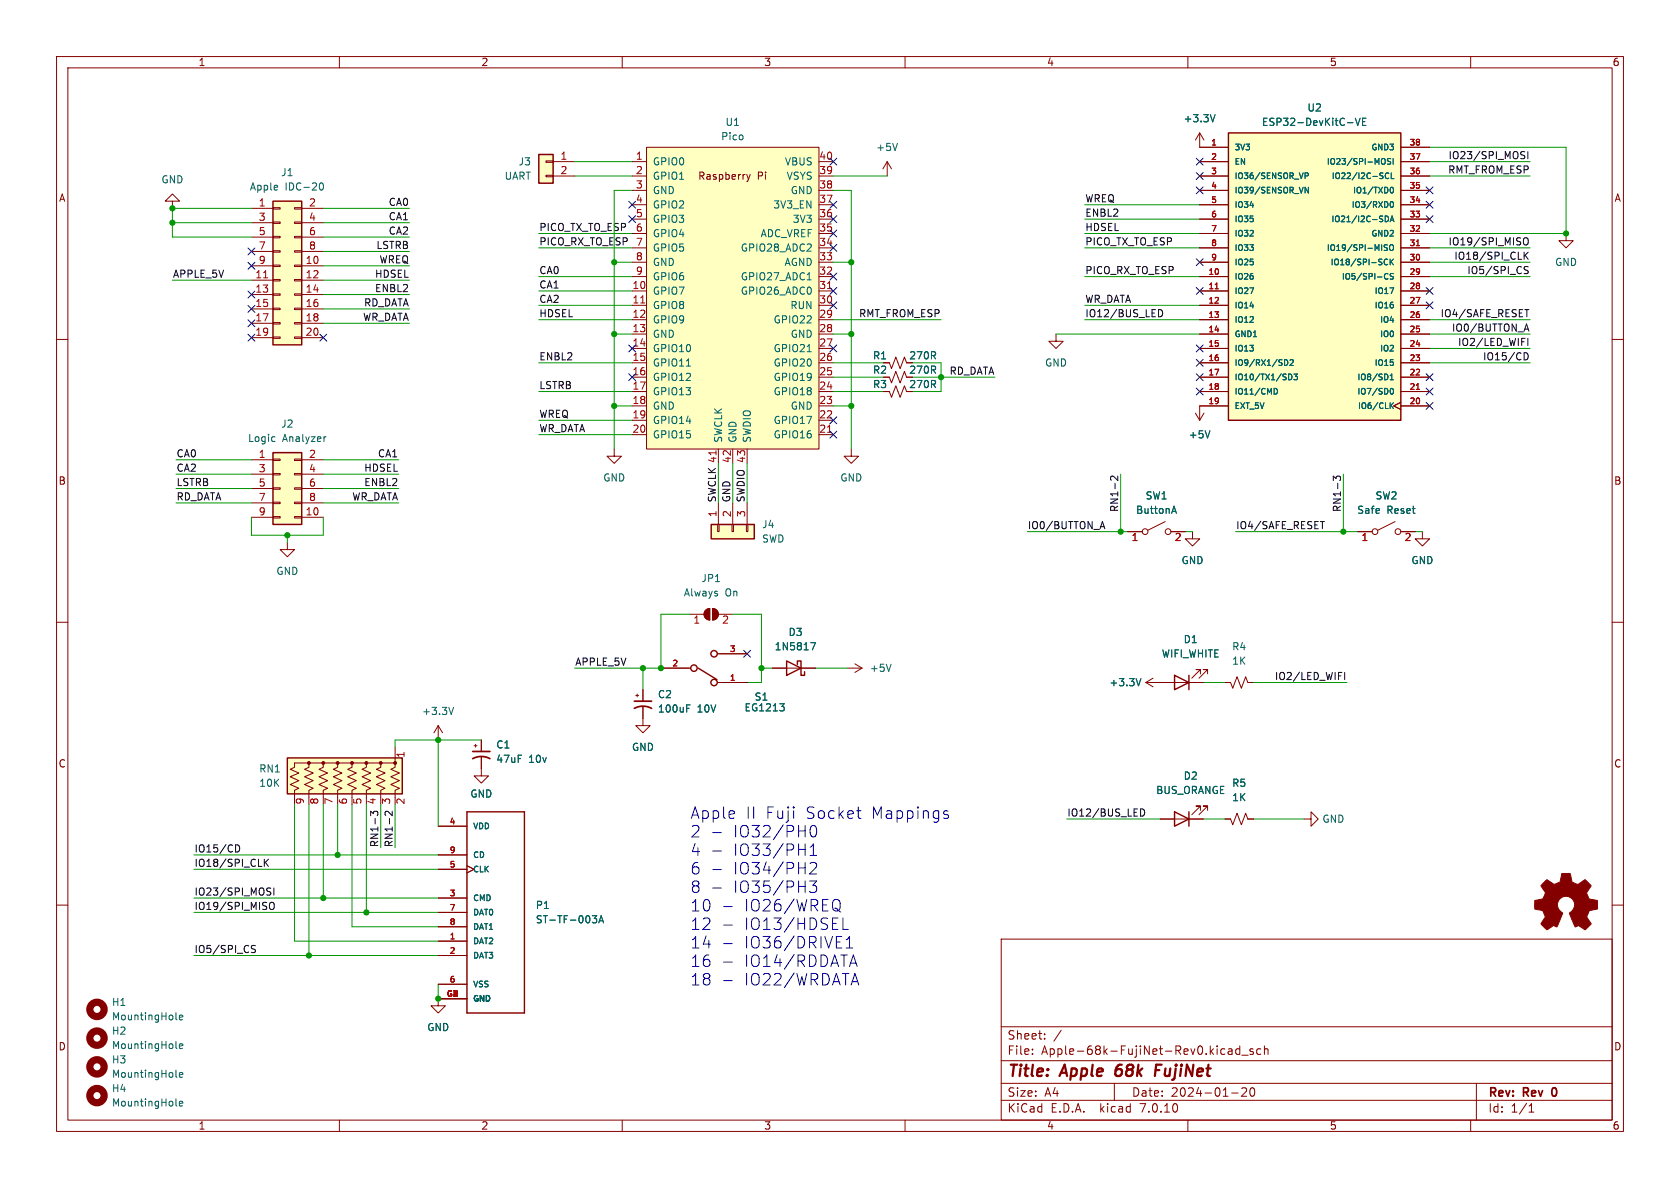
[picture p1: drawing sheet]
<svg xmlns="http://www.w3.org/2000/svg" width="297mm" height="210mm" viewBox="0 0 297 210" stroke-linecap="round" stroke-linejoin="round" font-family="sans-serif">
<g fill="none" stroke="#840000" stroke-width=".18">
<path d="M10 10h277v190h-277zM12 12h273v186h-273zM60 10v2M110 10v2M160 10v2M210 10v2M260 10v2M30.5 35.6h1.2l-1.2-1.3-1.3 1.3h1.3v1.2M44.4 36.8h3.9M44.4 39.4h3.9M48.3 39.2h1.2v.3h-1.2zM48.3 36.7h1.2v.3h-1.2z"/>
<path d="M52.1 39.2h1.2v.3h-1.2zM52.1 36.7h1.2v.3h-1.2zM53.3 36.8h3.8M53.3 39.4h3.8M96.5 31h1.3v.2h-1.3zM96.5 28.4h1.3v.3h-1.3zM97.8 28.6h3.8M97.8 31.1h3.8M111.8 28.6h2.5M111.8 31.1h2.5M111.8 36.2h2.5M111.8 38.7h2.5"/>
<path d="M111.8 33.7h2.5M114.3 26h30.5v53.4h-30.5zM132 30.8l.3 .9M132.3 31.7l-.3 .4M132.6 30.8l-.3 .9M144.8 28.6h2.5M144.8 31.1h2.5M144.8 36.2h2.5M144.8 38.7h2.5M144.8 33.7h2.5M156.8 28.6l-.7 1.2M156.8 28.6v2.5"/>
<path d="M156.8 28.6l.8 1.2M212.1 23.5v2.5h5.1M212.1 28.6h5.1M212.1 31.1h5.1M212.1 36.2h5.1M212.1 38.7h5.1M212.1 33.7h5.1M212.1 23.5l-.8 1.3M212.1 23.5l.8 1.3M247.6 28.6h5.1M247.6 31.1h5.1M247.6 26h5.1"/>
<path d="M247.6 36.2h5.1M247.6 38.7h5.1M247.6 33.7h5.1M10 60h2M44.4 47h3.9M44.4 49.5h3.9M44.4 52.1h3.9M44.4 54.6h3.9M44.4 57.2h3.9M44.4 59.7h3.9M44.4 41.9h3.9M44.4 44.5h3.9"/>
<path d="M48.3 59.6h1.2v.2h-1.2zM48.3 57h1.2v.3h-1.2zM48.3 54.5h1.2v.2h-1.2zM48.3 51.9h1.2v.3h-1.2zM48.3 49.4h1.2v.3h-1.2zM48.3 46.9h1.2v.2h-1.2zM48.3 44.3h1.2v.3h-1.2zM48.3 41.8h1.2v.2h-1.2zM52.1 59.6h1.2v.2h-1.2zM52.1 57h1.2v.3h-1.2zM52.1 54.5h1.2v.2h-1.2zM52.1 51.9h1.2v.3h-1.2z"/>
<path d="M52.1 49.4h1.2v.3h-1.2zM52.1 46.9h1.2v.2h-1.2zM52.1 44.3h1.2v.3h-1.2zM52.1 41.8h1.2v.2h-1.2zM53.3 47h3.8M53.3 49.5h3.8M53.3 52.1h3.8M53.3 54.6h3.8M53.3 57.2h3.8M53.3 59.7h3.8M53.3 41.9h3.8M53.3 44.5h3.8"/>
<path d="M111.8 48.9h2.5M111.8 51.4h2.5M111.8 54h2.5M111.8 56.5h2.5M111.8 59.1h2.5M111.8 41.3h2.5M111.8 43.8h2.5M111.8 46.4h2.5M144.8 48.9h2.5M144.8 51.4h2.5M144.8 54h2.5M144.8 56.5h2.5"/>
<path d="M144.8 59.1h2.5M144.8 41.3h2.5M144.8 43.8h2.5M144.8 46.4h2.5M186.7 59.1v1.2h1.3l-1.3 1.3-1.3-1.3h1.3M212.1 48.9h5.1M212.1 51.4h5.1M212.1 54h5.1M212.1 56.5h5.1M212.1 59.1h5.1M212.1 41.3h5.1M212.1 43.8h5.1"/>
<path d="M212.1 46.4h5.1M247.6 48.9h5.1M247.6 51.4h5.1M247.6 54h5.1M247.6 56.5h5.1M247.6 59.1h5.1M247.6 41.3h5.1M247.6 43.8h5.1M247.6 46.4h5.1M276.9 41.3v1.2h1.2l-1.2 1.3-1.3-1.3h1.3M285 60h2M108.6 79.4v1.2h1.3l-1.3 1.3-1.3-1.3h1.3"/>
<path d="M111.8 61.6h2.5M111.8 71.8h2.5M111.8 64.1h2.5M111.8 66.7h2.5M111.8 69.2h2.5M111.8 74.3h2.5M111.8 76.8h2.5M127 79.4v2.5M129.5 79.4v2.5M132.1 79.4v2.5M144.8 61.6h2.5M144.8 71.8h2.5"/>
<path d="M144.8 64.1h2.5M144.8 66.7h2.5M144.8 69.2h2.5M144.8 74.3h2.5M144.8 76.8h2.5M150.5 79.4v1.2h1.3l-1.3 1.3-1.3-1.3h1.3M156.2 64.1h1l.4 1.1 .8-2.1 .7 2.1 .8-2.1 .4 1M156.2 69.2h1l.4 1 .8-2 .7 2 .8-2 .4 1M156.2 66.7h1l.4 1 .8-2 .7 2 .8-2 .4 1M211.3 73l.8 1.3M212.1 61.6h5.1M212.1 64.1h5.1"/>
<path d="M212.1 66.7h5.1M212.1 69.2h5.1M212.9 73l-.8 1.3M217.2 71.8h-5.1v2.5M247.6 71.1l-1.2 .7 1.2 .6M247.6 61.6h5.1M247.6 71.8h5.1M247.6 64.1h5.1M247.6 66.7h5.1M247.6 69.2h5.1M44.4 81.3h3.9M44.4 91.4h3.9"/>
<path d="M44.4 83.8h3.9M44.4 86.4h3.9M44.4 88.9h3.9M48.3 91.3h1.2v.3h-1.2zM48.3 88.8h1.2v.2h-1.2zM48.3 86.2h1.2v.3h-1.2zM48.3 83.7h1.2v.2h-1.2zM48.3 81.2h1.2v.2h-1.2zM50.8 95.9v1.3h1.3l-1.3 1.2-1.3-1.2h1.3M52.1 91.3h1.2v.3h-1.2zM52.1 88.8h1.2v.2h-1.2zM52.1 86.2h1.2v.3h-1.2z"/>
<path d="M52.1 83.7h1.2v.2h-1.2zM52.1 81.2h1.2v.2h-1.2zM53.3 81.3h3.8M53.3 91.4h3.8M53.3 83.8h3.8M53.3 86.4h3.8M53.3 88.9h3.8M126.9 92.7h.2v1.3h-.2zM127 88.9v3.8M129.4 92.7h.3v1.3h-.3zM129.5 88.9v3.8M132 92.7h.2v1.3h-.2z"/>
<path d="M132.1 88.9v3.8M199.4 94h2.5M206 92.2l-3.1 1.5M207 94h2.5M210.8 94v1.3h1.3l-1.3 1.2-1.3-1.2h1.3M240 94h2.6M246.6 92.2l-3 1.5M247.6 94h2.6M251.5 94v1.3h1.2l-1.2 1.2-1.3-1.2h1.3M10 110h2M116.8 118.1h5.1M121.9 108.6h2.6"/>
<path d="M124.8 107.8l.7-.2v2a1.02 1.02 0 0 1-1-.6 1.02 1.02 0 0 1 .3-1.2zM126 107.6a1.02 1.02 0 0 1 1 1 1.02 1.02 0 0 1-1 1zM127 108.6h2.5M127 115.6h5.1M136.5 118.1h7.6M149.9 118.1h2.5M151.1 117.3l1.3 .8M152.4 118.1l-1.3 .8M203.8 119.9l-1.2 .8M212.2 119.1v-.7h-.7h.7l-1.5 1.5M213.5 119.1v-.7h-.8h.8l-1.5 1.5M285 110h2"/>
<path d="M54.6 134.9v.7l-.8 .4 1.6 .7-1.6 .6 1.6 .7-1.6 .7 1.6 .6-.8 .4v1.3M57.1 134.9v.7l-.7 .4 1.5 .7-1.5 .6 1.5 .7-1.5 .7 1.5 .6-.8 .4v1.3M59.7 134.9v.7l-.8 .4 1.6 .7-1.6 .6 1.6 .7-1.6 .7 1.6 .6-.8 .4v1.3M62.2 134.9v.7l-.7 .4 1.5 .7-1.5 .6 1.5 .7-1.5 .7 1.5 .6-.8 .4v1.3M64.8 134.9v.7l-.8 .4 1.5 .7-1.5 .6 1.5 .7-1.5 .7 1.5 .6-.7 .4v1.3M67.3 134.9v.7l-.8 .4 1.6 .7-1.6 .6 1.6 .7-1.6 .7 1.6 .6-.8 .4v1.3M69.8 132.1v2.5M77.5 128.3l-.8 1.2M77.5 128.3v2.5M77.5 128.3l.7 1.2M83.8 131.8h.5M84.1 131.6v.5"/>
<path d="M85.1 133.9v3.3h1.3l-1.3 1.2-1.3-1.2h1.3M85.1 130.8v2M112.4 122.9h.5M112.6 122.7v.5M113.7 125v3.3h1.2l-1.2 1.2-1.3-1.2h1.3M113.7 121.9v2.1M127 120.7h5.1M202.6 120.7l1.2 .7M202.6 120.7h10.1M216.5 120.7h1.1l.3 1 .8-2.1 .8 2.1 .7-2.1 .4 1.1h1M10 160h2M69.8 141v-1.3l.8-.4-1.5-.6 1.5-.7-1.5-.7 1.5-.6-1.5-.7 .7-.4v-.7h-17.7v.7l-.8 .4 1.5 .7-1.5 .6 1.5 .7-1.5 .7 1.5 .6-.7 .4v2.5"/>
<path d="M77.5 158.8h5M77.5 146.1h5M77.5 153.7h5M77.5 151.1h5M82.5 153l1.3 .7-1.3 .6M205.1 144.8h7.6M212.2 143.3v-.8h-.7h.7l-1.5 1.5M213.5 143.3v-.8h-.8h.8l-1.5 1.5M216.5 144.8h1.1l.3 1 .8-2 .8 2 .7-2 .4 1h1M230.5 144.8h1.3v-1.3l1.2 1.3-1.2 1.3v-1.3M285 160h2M77.5 166.4h5"/>
<path d="M77.5 168.9h5M77.5 174h5M77.5 161.3h5M77.5 163.8h5M82.5 176.5h-5v1.3h1.2l-1.2 1.3-1.3-1.3h1.3M177 166h108v32h-108zM60 198v2M110 198v2M160 198v2M177 194.5h108M177 191.5h108M177 187.5h108"/>
<path d="M177 181.5h108M182.5 186.3v.1M182.5 185.5v.1M184.7 183.6v.1M184.7 182.8v.1M187.6 182.1l-1.3 2M197 191.5v3M210 198v2M217.2 185.5h.5l.1 .9M217.7 193.2h1.2M217.8 185.8h-.5a.29 .29 0 0 0-.2 .3 .29 .29 0 0 0 .2 .3l.5-.1M219.2 185.5l-.5-.1-.2 .3v.4l.1 .2h.6"/>
<path d="M219.2 184.9v1.5M219.5 186.5h1.2M219.5 192.4l.6-.1 .2 .1 .1 .3-.9 1.1h.9M221.2 192.4l.1-.1a.81 .81 0 0 1 .6 .6 .81 .81 0 0 1-.3 .8l-.1 .1a.81 .81 0 0 1-.6-.6 .81 .81 0 0 1 .3-.8zM221.5 185.5l-.3-.1-.2 .2v.2l.5 .2v.3h-.5M222.9 185.5l-.4-.1-.3 .3v.4l.1 .2h.6M223.5 185.5l.2-.1 .4 .1 .1 .9M223.5 184.9v1.5M260 198v2M261 191.5v6.5M270.3 196.6h.9M270.3 195.5l.4-.4v1.5"/>
<circle cx="202.4" cy="94" r=".51"/>
<circle cx="206.5" cy="94" r=".51"/>
<circle cx="243.1" cy="94" r=".51"/>
<circle cx="247.1" cy="94" r=".51"/>
</g>
<path d="M83.6 134.1a3.2 3.2 0 0 1 3 0M83.6 132.8h3M112.1 125.2a3.2 3.2 0 0 1 3.1 0M112.1 124h3.1M274.4 192.6v.9" fill="none" stroke="#840000" stroke-width=".3"/>
<path d="M197.4 188.7l-.2 1.1 .3 .4M197.4 189.1l-.2 .3M204.3 189.2h.7M205.4 188.2h-1l-.2 2" fill="none" stroke="#840000" stroke-width=".4"/>
<g fill="none" stroke="#006464" stroke-width=".18">
<path d="M56.5 32.6l.3-.3a.68 .68 0 0 1 .4 .7 .68 .68 0 0 1-.4 .6l-.3-.2M158.7 25.3l-.5 1.3M214.8 20.3l-.4 1.2M230.7 30.6h.4l.2 .2-.1 .2-.5 .1M230.7 33.1l.6 1v-1M238.2 21.7h1M239.6 20.9l.4 1.3 .5-1.3M240.9 21.5h.4M241.5 20.9h-.6v1.3h.6M244.5 28a.34 .34 0 0 1 .4 .4v.3a.34 .34 0 0 1-.4 .3M244.9 38.2a.51 .51 0 0 1 .6 .5 .51 .51 0 0 1-.6 .5zM245.5 30.7a.45 .45 0 0 0-.6 .4 .45 .45 0 0 0 .6 .4"/>
<path d="M245.8 39.2l.3-1 .3 1M245.8 33.5l.2-.4a.54 .54 0 0 1 .4 .5 .54 .54 0 0 1-.4 .5l-.2-.4M245.9 28.1h-.6v.3l.5 .2 .1 .2-.2 .2h-.4M245.9 38.9h.4M245.9 35.7l.1-.1a.54 .54 0 0 1 .4 .5 .54 .54 0 0 1-.4 .6 .68 .68 0 0 1-.1-1zM246 30.6v1h.4M246.3 28v1M142.7 49.5h.7M244.7 46.4l.2 .4 .4-.1M244.7 43.6l.6 .4-.2 .3-.4-.1M244.8 49.2l.3 .2 .3-.1M245.3 43.3h-.4l-.2 .2"/>
<path d="M245.3 45.9l-.4-.1-.2 .4M245.4 48.4l-.3-.1-.3 .2M245.8 45.8v1M245.8 43.3h.1a.34 .34 0 0 1 .4 .3v.3a.34 .34 0 0 1-.3 .4 .34 .34 0 0 1-.3-.4zM245.9 46.2l.4 .6M246.3 48.4l-.3-.1-.2 .2 .1 .3 .4 .2v.3h-.5M246.3 45.8l-.5 .6M48.5 77.2l.1 .1M48.6 78h-.1M57.6 77.2l-.2 .1M121.3 64.7h.8M142.7 62.2h.7"/>
<path d="M213.9 76.1l-.4 1.3M225.3 68.7a.51 .51 0 0 1 .5 .5 .51 .51 0 0 1-.5 .5M227.1 63.6a.51 .51 0 0 1 .6 .5 .51 .51 0 0 1-.6 .5M227.8 66.1a.51 .51 0 0 1 .6 .5 .51 .51 0 0 1-.6 .5M228.1 63.7l.3-.1 .2 .3-.6 .7h.6M228.7 66.1h.7l-.4 .4 .3 .1v.4l-.1 .1-.5-.1M245.8 67.1h.5M245.8 66.4l.3-.3v1M245.9 68.7h.1a.54 .54 0 0 1 .4 .5 .54 .54 0 0 1-.4 .5 .68 .68 0 0 1-.1-1zM245.9 71.6l.4 .6M246.3 71.2l-.5 .6M207.3 90.4h.6"/>
<path d="M207.6 89.5l.4 1.2M143.3 113.6h.9l-.6 1.3M157.5 117.4l-.4 1.3M201.7 120l-.4 1.2M80.2 125l-.4 1.3M121.4 125.2h.4M121.4 124.6h.6M137.9 124.4h.7l-.4 .5M138.5 124.9l.1 .2-.1 .5M31.7 179.9l.6-.2v-.2l-.4-.1-.2 .2 .1 .6h.5M104.7 161.9h.8l-.4 .5 .3 .1 .1 .4-.3 .2h-.3M105.9 163.1l.4-1.2 .4 1.2"/>
<path d="M106 162.8h.6M31.1 190.3l.2 .1M31.1 185.2l.2 .2M31.1 180.1l.2 .2M31.1 195.3l.2 .2M31.7 190l.6-.1v-.2l-.4-.1-.2 .2 .1 .6h.5M31.7 184.9l.6-.1v-.2l-.4-.1-.2 .2 .1 .6h.5M31.7 195.1l.6-.1v-.3h-.4l-.2 .2 .1 .6h.5"/>
</g>
<g fill="none" stroke="#840000" stroke-width="1.3">
<circle cx="17.1" cy="178.4" r="1.27"/>
<circle cx="17.1" cy="188.6" r="1.27"/>
<circle cx="17.1" cy="193.7" r="1.27"/>
<circle cx="17.1" cy="183.5" r="1.27"/>
</g>
<g fill="none" stroke="#840000" stroke-width=".25">
<path d="M48.3 35.6h5v25.4h-5zM95.2 27.3h2.6v5.1h-2.6zM217.2 23.5h30.4v50.8h-30.4zM48.3 80h5v12.7h-5zM125.7 92.7h7.6v2.6h-7.6zM123.4 118.1l3.3 2M139.1 116.8l2.5 1.3-2.5 1.3zM141 117.5v-.7h.6v2.6h.6v-.7M207.6 119.4l2.6 1.3-2.6 1.2zM210.2 119.4v2.5M50.8 134h20.3v6.3h-20.3zM82.5 143.5h10.2v35.6h-10.2z"/>
<path d="M207.6 143.5l2.6 1.3-2.6 1.3zM210.2 143.5v2.6"/>
<circle cx="122.7" cy="118.1" r=".57"/>
<circle cx="126.2" cy="115.6" r=".57"/>
<circle cx="126.2" cy="120.7" r=".57"/>
</g>
<g fill="#ffffc2" stroke="#ffffc2" stroke-width=".18">
<path d="M50.8 134h20.3v6.3h-20.3z"/>
<path d="M95.2 27.3h2.6v5.1h-2.6z"/>
<path d="M217.2 23.5h30.4v50.8h-30.4z"/>
<path d="M125.7 92.7h7.6v2.6h-7.6z"/>
<path d="M48.3 80h5v12.7h-5z"/>
<path d="M48.3 35.6h5v25.4h-5z"/>
<path d="M114.3 26h30.5v53.4h-30.5z"/>
</g>
<g fill="#840000" stroke="#840000" stroke-width=".18">
<path d="M124.8 107.8l.7-.2v2a1.02 1.02 0 0 1-1-.6 1.02 1.02 0 0 1 .3-1.2z"/>
<path d="M126 107.6a1.02 1.02 0 0 1 1 1 1.02 1.02 0 0 1-1 1z"/>
<path d="M272.9 156l.6-.5 .9 .6a.62 .62 0 0 0 1 0l.2-.1a1.62 1.62 0 0 0 .4-1.4l.1-.2h1.5l.2 .8a.74 .74 0 0 0 .6 1l.5 .2 1.3-.9 1.1 1-.4 .7a.75 .75 0 0 0-.2 1.2l.2 .5 1.5 .3v1.5l-1.4 .3-.1 .1a1.23 1.23 0 0 0-.3 1.2l.7 1-.1 .1-1 1-.8-.6a.54 .54 0 0 0-.9 .1l-1-2.4a2.33 2.33 0 0 0 .8-1.9 1.54 1.54 0 0 0-2.5-.7 1.54 1.54 0 0 0 .5 2.5l-1.1 2.5a.69 .69 0 0 0-1.1 .1l-.6 .4-1.1-1.1 .8-1.2-.2-.5a.71 .71 0 0 0-.9-.8l-.8-.1v-1.5l.5-.1a1.11 1.11 0 0 0 1.2-.7 .72 .72 0 0 0-.2-1.2l-.4-.6z"/>
<circle cx="69.8" cy="134.9" r=".25"/>
<circle cx="67.3" cy="134.9" r=".25"/>
<circle cx="64.8" cy="134.9" r=".25"/>
<circle cx="62.2" cy="134.9" r=".25"/>
<circle cx="59.7" cy="134.9" r=".25"/>
<circle cx="57.1" cy="134.9" r=".25"/>
<circle cx="54.6" cy="134.9" r=".25"/>
</g>
<path d="M46.6 49.1h.7M113.3 53.6h.7M146.3 51h.7M214.8 51h.6M250.4 43.4h.6M126.6 79.7v.7M146.3 76.4h.7M250.4 68.8h.6" fill="none" stroke="#a90000" stroke-width=".18"/>
<g fill="none" stroke="#0f0f0f" stroke-width=".18">
<path d="M269.1 27.4l.3 .1 .2 .3-.3 .3h-.3M269.1 26.8l.5 .1M270.1 26.8v1.3M204.8 54.7a.64 .64 0 0 1 .7 .7 .64 .64 0 0 1-.7 .6zM269.4 47.5l.8 .5-.3 .4-.5-.1M269.4 44.6v1.2M269.5 42.1l.1-.1a.43 .43 0 0 1 .6 .5v.4a.42 .42 0 0 1-.5 .4 .42 .42 0 0 1-.4-.4v-.4zM269.6 54.7h.7M269.6 58.2h.6M269.6 45.1l.6 .7M269.9 57.3l.4 1.2M270.1 59.8v1.3"/>
<path d="M270.2 47.2l-.5-.1-.3 .3M270.2 44.6l-.8 .7M269.4 62.4a.64 .64 0 0 1 .8 .6 .64 .64 0 0 1-.8 .6M194.6 93.1h.6M194.9 92.2l.4 1.3M197.6 84.2v.7l-.9-.7-.4 .2 .2 .5M233.4 92.2h.7M235.7 84.9v-.7l.5 .4 .1-.4h.6l.1 .2-.1 .5M237.7 118.9v1.2M41.6 149.3a.64 .64 0 0 1 .8 .7 .64 .64 0 0 1-.8 .6M46.7 151.9v1.3M46.9 152.4l.6 .8"/>
<path d="M47.4 157.6l.4 .1 .1 .3-.3 .2h-.3M47.4 157h.5M47.5 151.9l-.8 .7M47.8 159.6l.1-.1a.43 .43 0 0 1 .6 .4v.5a.42 .42 0 0 1-.4 .4 .42 .42 0 0 1-.5-.4v-.5zM48.4 157v1.2M65.5 144.2v-.8l.5 .4 .1-.3h.6l.1 .2-.1 .5M69.3 143.4v.8l-.9-.8-.3 .3 .1 .4M201.6 143a.64 .64 0 0 1 .8 .6 .64 .64 0 0 1-.8 .7zM44.4 167.5l.8 .5-.3 .4-.5-.1M45.2 167.2l-.5-.1-.3 .3"/>
</g>
<g fill="none" stroke="#0000c2" stroke-width=".18">
<path d="M126 147.2h1.5M126 150.4h1.5M126 153.7h1.5M126 157h1.5M143.1 155.7h1.3l-.7 .8a.55 .55 0 0 1 .7 .4v.5l-.2 .3-.8 .1-.3-.2M143.2 152.7l.3-.2h.5a.55 .55 0 0 1 .3 .8l-1.2 1.2h1.3M143.2 151.2h1.2M143.2 149.8l.6-.6v2M143.7 145.9a1.27 1.27 0 0 0 0 2 .52 .52 0 0 0 .6-.3 1.19 1.19 0 0 0-.4-1.7M148 159l.2 .1a1.3 1.3 0 0 1-.2 1.9M151.4 143.3h.8M151.8 144.6l.4 .1"/>
<path d="M167.1 143.3l.5 .1M167.1 144l.5 .1 .1 .3-.3 .3h-.4M127.9 160.3h1.6M127.9 163.5h1.6M127.9 166.8h1.6M127.9 170.1h1.6M127.9 173.3h1.6M148 160.6l.6 .6M149 162.3v2h1M149.6 167.6h1.2M149.6 166.1l.6-.6v2.1M150.4 170.3h.9"/>
<path d="M150.9 168.8l.6 2M151.1 172.1l.7 2"/>
</g>
<g fill="none" stroke="#009600" stroke-width=".18">
<path d="M30.5 39.4h13.9M44.4 36.8h-13.9v5.1h13.9M57.1 39.4h15.3M57.1 36.8h15.3M101.6 31.1h10.2M101.6 28.6h10.2M111.8 33.7h-3.2v45.7M147.3 33.7h3.2v45.7M147.3 31.1h9.5M191.8 38.7h20.3M191.8 36.2h20.3M252.7 26h24.2v15.3h-24.2"/>
<path d="M252.7 31.1h17.8M252.7 28.6h17.8M30.5 49.5h13.9M57.1 49.5h15.3M57.1 41.9h15.3M57.1 47h15.3M57.1 44.5h15.3M57.1 54.6h15.3M57.1 52.1h15.3M57.1 57.2h15.3M95.2 56.5h16.6M95.2 54h16.6"/>
<path d="M95.2 43.8h16.6M95.2 41.3h16.6M95.2 48.9h16.6M95.2 51.4h16.6M108.6 46.4h3.2M108.6 59.1h3.2M147.3 56.5h19.1M147.3 46.4h3.2M147.3 59.1h3.2M186.7 59.1h25.4M191.8 56.5h20.3M191.8 54h20.3"/>
<path d="M191.8 43.8h20.3M191.8 41.3h20.3M191.8 48.9h20.3M252.7 56.5h17.8M252.7 46.4h17.8M252.7 43.8h17.8M252.7 48.9h17.8M252.7 59.1h17.8M95.2 69.2h16.6M95.2 64.1h16.6M95.2 74.3h16.6M95.2 76.8h16.6"/>
<path d="M108.6 71.8h3.2M147.3 66.7h8.9M147.3 69.2h8.9M147.3 71.8h3.2M147.3 64.1h8.9M161.3 66.7h14.6M161.3 64.1h5.1v5.1h-5.1M252.7 64.1h17.8M252.7 61.6h17.8M31.1 88.9h13.3M31.1 81.3h13.3M31.1 83.8h13.3"/>
<path d="M31.1 86.4h13.3M44.4 91.4v3.2h12.7v-3.2M50.8 94.6v1.3M57.1 88.9h13.4M57.1 81.3h13.4M57.1 83.8h13.4M57.1 86.4h13.4M127 81.9v7M129.5 81.9v7M132.1 81.9v7M181.6 94h17.8M198.1 83.8v10.2"/>
<path d="M209.5 94h1.3M218.4 94h21.6M237.5 83.8v10.2M250.2 94h1.3M113.7 118.1v3.8M121.9 108.6h-5.1v9.5h-15.2M129.5 108.6h5.1v12.1h-2.5M134.6 118.1h1.9M144.1 118.1h5.8M77.5 130.8v15.3M85.1 130.8h-15.3v1.3M212.7 120.7h3.8"/>
<path d="M221.6 120.7h16.5M34.3 151.1h43.2M34.3 153.7h43.2M34.3 158.8h43.2M52.1 142.2v24.2h25.4M54.6 142.2v26.7M57.1 142.2v16.6M59.7 142.2v8.9M62.2 142.2v21.6h15.3M64.8 142.2v19.1M67.3 142.2v7.7M69.8 142.2v7.7"/>
<path d="M188.6 144.8h16.5M212.7 144.8h3.8M221.6 144.8h8.9M34.3 161.3h43.2M34.3 168.9h43.2M77.5 174v2.5"/>
</g>
<g fill="none" stroke="#000084" stroke-width=".18">
<path d="M111.2 35.6l1.2 1.2M111.2 38.1l1.2 1.2M112.4 35.6l-1.2 1.2M112.4 38.1l-1.2 1.2M146.7 35.6l1.2 1.2M146.7 38.1l1.2 1.2M146.7 28l1.2 1.2M147.9 35.6l-1.2 1.2M147.9 38.1l-1.2 1.2M147.9 28l-1.2 1.2M211.5 28l1.2 1.2M211.5 30.5l1.2 1.2"/>
<path d="M211.5 33l1.2 1.3M212.7 28l-1.2 1.2M212.7 30.5l-1.2 1.2M212.7 33l-1.2 1.3M252.1 35.6l1.2 1.2M252.1 33l1.2 1.3M252.1 38.1l1.2 1.2M253.3 35.6l-1.2 1.2M253.3 33l-1.2 1.3M253.3 38.1l-1.2 1.2M43.8 59.1l1.3 1.2M43.8 51.5l1.3 1.2"/>
<path d="M43.8 43.8l1.3 1.3M43.8 46.4l1.3 1.2M43.8 54l1.3 1.2M43.8 56.5l1.3 1.3M45.1 59.1l-1.3 1.2M45.1 51.5l-1.3 1.2M45.1 43.8l-1.3 1.3M45.1 46.4l-1.3 1.2M45.1 54l-1.3 1.2M45.1 56.5l-1.3 1.3M56.5 59.1l1.3 1.2M57.8 59.1l-1.3 1.2"/>
<path d="M146.7 48.3l1.2 1.2M146.7 50.8l1.2 1.2M146.7 40.7l1.2 1.2M146.7 43.2l1.2 1.2M146.7 53.4l1.2 1.2M147.9 48.3l-1.2 1.2M147.9 50.8l-1.2 1.2M147.9 40.7l-1.2 1.2M147.9 43.2l-1.2 1.2M147.9 53.4l-1.2 1.2M211.5 45.7l1.2 1.3M211.5 50.8l1.2 1.2"/>
<path d="M212.7 45.7l-1.2 1.3M212.7 50.8l-1.2 1.2M252.1 50.8l1.2 1.2M252.1 53.4l1.2 1.2M253.3 50.8l-1.2 1.2M253.3 53.4l-1.2 1.2M111.2 66.1l1.2 1.2M111.2 61l1.2 1.2M112.4 66.1l-1.2 1.2M112.4 61l-1.2 1.2M146.7 76.2l1.2 1.2M146.7 61l1.2 1.2"/>
<path d="M146.7 73.7l1.2 1.2M147.9 76.2l-1.2 1.2M147.9 61l-1.2 1.2M147.9 73.7l-1.2 1.2M211.5 63.5l1.2 1.2M211.5 68.6l1.2 1.2M211.5 61l1.2 1.2M211.5 66.1l1.2 1.2M212.7 63.5l-1.2 1.2M212.7 68.6l-1.2 1.2M212.7 61l-1.2 1.2M212.7 66.1l-1.2 1.2"/>
<path d="M252.1 68.6l1.2 1.2M252.1 71.1l1.2 1.3M252.1 66.1l1.2 1.2M253.3 68.6l-1.2 1.2M253.3 71.1l-1.2 1.3M253.3 66.1l-1.2 1.2M131.5 115l1.2 1.2M132.7 115l-1.2 1.2"/>
</g>
<g fill="#009600" stroke="#009600" stroke-width=".18">
<circle cx="150.5" cy="59.1" r=".46"/>
<circle cx="150.5" cy="46.4" r=".46"/>
<circle cx="150.5" cy="71.8" r=".46"/>
<circle cx="166.4" cy="66.7" r=".46"/>
<circle cx="276.9" cy="41.3" r=".46"/>
<circle cx="198.1" cy="94" r=".46"/>
<circle cx="237.5" cy="94" r=".46"/>
<circle cx="30.5" cy="36.8" r=".46"/>
<circle cx="30.5" cy="39.4" r=".46"/>
<circle cx="50.8" cy="94.6" r=".46"/>
<circle cx="77.5" cy="176.5" r=".46"/>
<circle cx="77.5" cy="130.8" r=".46"/>
<circle cx="134.6" cy="118.1" r=".46"/>
<circle cx="116.8" cy="118.1" r=".46"/>
<circle cx="113.7" cy="118.1" r=".46"/>
<circle cx="57.1" cy="158.8" r=".46"/>
<circle cx="64.8" cy="161.3" r=".46"/>
<circle cx="54.6" cy="168.9" r=".46"/>
<circle cx="59.7" cy="151.1" r=".46"/>
<circle cx="108.6" cy="59.1" r=".46"/>
<circle cx="108.6" cy="71.8" r=".46"/>
<circle cx="108.6" cy="46.4" r=".46"/>
</g>
<g font-size="2.8" fill="#0000c2">
<text x="121.9" y="144.9">Apple</text>
<text x="121.9" y="148.2">2 -</text>
<text x="129.6" y="148.2">IO32/PH0</text>
<text x="131.7" y="144.9">II Fuji</text>
<text x="142.4" y="144.9">Socket</text>
<text x="154.1" y="144.9">Mappings</text>
<text x="121.9" y="151.5">4 -</text>
<text x="121.9" y="154.7">6 -</text>
<text x="129.6" y="151.5">IO33/PH1</text>
<text x="129.6" y="154.7">IO34/PH2</text>
<text x="121.9" y="158">8 -</text>
<text x="121.9" y="161.3">10</text>
<text x="129.6" y="158">IO35/PH3</text>
<text x="131.5" y="161.3">IO26/WREQ</text>
<text x="121.9" y="164.6">12</text>
<text x="121.9" y="167.8">14</text>
<text x="131.5" y="164.6">IO13/HDSEL</text>
<text x="131.5" y="167.8">IO36/DRIVE1</text>
<text x="121.9" y="171.1">16</text>
<text x="131.5" y="171.1">IO14/RDDATA</text>
<text x="121.9" y="174.4">18</text>
<text x="131.5" y="174.4">IO22/WRDATA</text>
</g>
<g font-size="2.8" fill="#840000">
<text x="178" y="190.9">Title:</text>
<text x="187.7" y="190.9">Apple</text>
<text x="198.1" y="190.9">68k</text>
<text x="205.8" y="190.9">FujiNet</text>
</g>
<g font-size="2.1" fill="#840000">
<text x="178" y="184">Sheet:</text>
<text x="178" y="186.7">File:</text>
<text x="184.1" y="186.7">Apple-68k-FujiNet-Rev0.kicad_sch</text>
<text x="178" y="196.9">KiCad</text>
<text x="178" y="194.1">Size:</text>
<text x="184.7" y="194.1">A4</text>
<text x="185.7" y="196.9">E.D.A.</text>
<text x="194.6" y="196.9">kicad</text>
<text x="200" y="194.1">Date:</text>
<text x="201.8" y="196.9">7.0.10</text>
<text x="207" y="194.1">2024-01-20</text>
<text x="263" y="194.3">Rev:</text>
<text x="263" y="196.9">Id:</text>
<text x="267.1" y="196.9">1/1</text>
<text x="269.4" y="194.3">Rev</text>
<text x="275.1" y="194.3">0</text>
</g>
<g font-size="1.8" fill="#840000">
<text x="35" y="11.9">1</text>
<text x="85" y="11.9">2</text>
<text x="135" y="11.9">3</text>
<text x="185" y="11.9">4</text>
<text x="235" y="11.9">5</text>
<text x="285" y="11.9">6</text>
<text x="10.3" y="35.9">A</text>
<text x="123.3" y="32">Raspberry</text>
<text x="133.9" y="32">Pi</text>
<text x="285.3" y="35.9">A</text>
<text x="160.6" y="63.7">270R</text>
<text x="160.6" y="68.8">270R</text>
<text x="160.6" y="66.3">270R</text>
<text x="10.3" y="85.9">B</text>
<text x="285.3" y="85.9">B</text>
<text x="10.3" y="135.9">C</text>
<text x="285.3" y="135.9">C</text>
<text x="10.3" y="185.9">D</text>
<text x="285.3" y="185.9">D</text>
<text x="35" y="199.9">1</text>
<text x="85" y="199.9">2</text>
<text x="135" y="199.9">3</text>
<text x="185" y="199.9">4</text>
<text x="235" y="199.9">5</text>
<text x="285" y="199.9">6</text>
</g>
<g font-size="1.8" fill="#006464">
<text x="128.2" y="22.5">U1</text>
<text x="209.1" y="21.8">+3.3V</text>
<text x="223" y="22.5">ESP32-DevKitC-VE</text>
<text x="231" y="19.9">U2</text>
<text x="91.6" y="29.4">J3</text>
<text x="115.3" y="29.4">GPIO0</text>
<text x="127.4" y="25">Pico</text>
<text x="138.7" y="29.4">VBUS</text>
<text x="154.8" y="26.9">+5V</text>
<text x="28.4" y="32.6">GND</text>
<text x="44.1" y="33.9">Apple</text>
<text x="49.6" y="31.3">J1</text>
<text x="50.4" y="33.9">IDC-20</text>
<text x="89.1" y="32">UART</text>
<text x="115.3" y="32">GPIO1</text>
<text x="115.3" y="34.5">GND</text>
<text x="139" y="32">VSYS</text>
<text x="139.7" y="34.5">GND</text>
<text x="115.3" y="37.1">GPIO2</text>
<text x="115.3" y="39.6">GPIO3</text>
<text x="136.6" y="37.1">3V3_EN</text>
<text x="140.1" y="39.6">3V3</text>
<text x="115.3" y="42.1">GPIO4</text>
<text x="115.3" y="44.7">GPIO5</text>
<text x="115.3" y="47.2">GND</text>
<text x="130.9" y="44.7">GPIO28_ADC2</text>
<text x="134.4" y="42.1">ADC_VREF</text>
<text x="138.6" y="47.2">AGND</text>
<text x="274.8" y="47.2">GND</text>
<text x="115.3" y="52.3">GPIO7</text>
<text x="115.3" y="49.8">GPIO6</text>
<text x="130.9" y="52.3">GPIO26_ADC0</text>
<text x="130.9" y="49.8">GPIO27_ADC1</text>
<text x="115.3" y="54.8">GPIO8</text>
<text x="115.3" y="57.4">GPIO9</text>
<text x="115.3" y="59.9">GND</text>
<text x="136.7" y="57.4">GPIO22</text>
<text x="139.6" y="54.8">RUN</text>
<text x="139.7" y="59.9">GND</text>
<text x="115.3" y="62.5">GPIO10</text>
<text x="115.3" y="65">GPIO11</text>
<text x="136.7" y="65">GPIO20</text>
<text x="136.7" y="62.5">GPIO21</text>
<text x="154.2" y="63.7">R1</text>
<text x="184.7" y="65">GND</text>
<text x="115.3" y="67.5">GPIO12</text>
<text x="115.3" y="70.1">GPIO13</text>
<text x="136.7" y="70.1">GPIO18</text>
<text x="136.7" y="67.5">GPIO19</text>
<text x="154.2" y="68.8">R3</text>
<text x="154.2" y="66.3">R2</text>
<text x="49.6" y="75.8">J2</text>
<text x="115.3" y="72.6">GND</text>
<text x="115.3" y="75.2">GPIO14</text>
<text x="115.3" y="77.7">GPIO15</text>
<text x="136.7" y="77.7">GPIO16</text>
<text x="136.7" y="75.2">GPIO17</text>
<text x="139.7" y="72.6">GND</text>
<text x="210.1" y="77.7">+5V</text>
<text x="43.7" y="78.3">Logic</text>
<text x="49.9" y="78.3">Analyzer</text>
<text x="127.9" y="78.4" transform="rotate(-90 127.9 78.4)">SWCLK</text>
<text x="130.4" y="78.4" transform="rotate(-90 130.4 78.4)">GND</text>
<text x="132.9" y="78.4" transform="rotate(-90 132.9 78.4)">SWDIO</text>
<text x="106.5" y="85.3">GND</text>
<text x="148.5" y="85.3">GND</text>
<text x="202.4" y="88.5">SW1</text>
<text x="243.1" y="88.5">SW2</text>
<text x="134.6" y="93.6">J4</text>
<text x="200.7" y="91">ButtonA</text>
<text x="239.8" y="91">Safe</text>
<text x="245.2" y="91">Reset</text>
<text x="48.8" y="101.8">GND</text>
<text x="134.6" y="96.1">SWD</text>
<text x="208.8" y="99.9">GND</text>
<text x="249.4" y="99.9">GND</text>
<text x="120.8" y="105.6">Always</text>
<text x="123.9" y="103.1">JP1</text>
<text x="128.2" y="105.6">On</text>
<text x="139.3" y="112.6">D3</text>
<text x="209.2" y="113.9">D1</text>
<text x="136.9" y="115.2">1N5817</text>
<text x="153.7" y="119">+5V</text>
<text x="205.3" y="116.4">WIFI_WHITE</text>
<text x="217.7" y="115.2">R4</text>
<text x="217.7" y="117.7">1K</text>
<text x="116.2" y="123.6">C2</text>
<text x="131.5" y="126">EG1213</text>
<text x="133.3" y="124.1">S1</text>
<text x="196" y="121.5">+3.3V</text>
<text x="74.5" y="126.6">+3.3V</text>
<text x="116.2" y="126.2">100uF</text>
<text x="123.3" y="126.2">10V</text>
<text x="45.7" y="136.8">RN1</text>
<text x="87.6" y="132.5">C1</text>
<text x="87.6" y="135.1">47uF</text>
<text x="93.5" y="135.1">10v</text>
<text x="111.6" y="132.9">GND</text>
<text x="45.7" y="139.3">10K</text>
<text x="83.1" y="141.2">GND</text>
<text x="204.3" y="140.6">BUS_ORANGE</text>
<text x="209.2" y="138">D2</text>
<text x="217.7" y="139.3">R5</text>
<text x="217.7" y="141.8">1K</text>
<text x="233.7" y="145.6">GND</text>
<text x="94.6" y="160.9">P1</text>
<text x="94.6" y="163.4">ST-TF-003A</text>
<text x="19.7" y="178">H1</text>
<text x="19.7" y="183.1">H2</text>
<text x="19.7" y="185.6">MountingHole</text>
<text x="19.7" y="180.6">MountingHole</text>
<text x="75.4" y="182.5">GND</text>
<text x="19.7" y="188.2">H3</text>
<text x="19.7" y="190.7">MountingHole</text>
<text x="19.7" y="193.3">H4</text>
<text x="19.7" y="195.8">MountingHole</text>
</g>
<g font-size="1.8" fill="#a90000">
<text x="99" y="28.3">1</text>
<text x="112.3" y="28.3">1</text>
<text x="144.7" y="28.3">40</text>
<text x="99" y="30.9">2</text>
<text x="112.3" y="30.9">2</text>
<text x="112.3" y="33.4">3</text>
<text x="112.3" y="35.9">4</text>
<text x="144.7" y="35.9">37</text>
<text x="144.7" y="33.4">38</text>
<text x="144.7" y="30.9">39</text>
<text x="45.6" y="36.6">1</text>
<text x="45.6" y="39.1">3</text>
<text x="45.6" y="41.7">5</text>
<text x="54.5" y="36.6">2</text>
<text x="54.5" y="39.1">4</text>
<text x="54.5" y="41.7">6</text>
<text x="112.3" y="38.5">5</text>
<text x="112.3" y="41">6</text>
<text x="144.7" y="41">35</text>
<text x="144.7" y="38.5">36</text>
<text x="45.6" y="44.2">7</text>
<text x="45.6" y="46.7">9</text>
<text x="53.9" y="46.7">10</text>
<text x="54.5" y="44.2">8</text>
<text x="112.3" y="43.6">7</text>
<text x="112.3" y="46.1">8</text>
<text x="144.7" y="46.1">33</text>
<text x="144.7" y="43.6">34</text>
<text x="45" y="49.3">11</text>
<text x="45" y="51.8">13</text>
<text x="53.9" y="49.3">12</text>
<text x="53.9" y="51.8">14</text>
<text x="111.7" y="51.2">10</text>
<text x="111.7" y="53.7">11</text>
<text x="112.3" y="48.6">9</text>
<text x="144.7" y="53.7">30</text>
<text x="144.7" y="51.2">31</text>
<text x="144.7" y="48.6">32</text>
<text x="45" y="54.4">15</text>
<text x="45" y="56.9">17</text>
<text x="45" y="59.4">19</text>
<text x="53.9" y="54.4">16</text>
<text x="53.9" y="56.9">18</text>
<text x="53.9" y="59.4">20</text>
<text x="111.7" y="56.3">12</text>
<text x="111.7" y="58.8">13</text>
<text x="144.7" y="58.8">28</text>
<text x="144.7" y="56.3">29</text>
<text x="111.7" y="61.3">14</text>
<text x="111.7" y="63.9">15</text>
<text x="144.7" y="63.9">26</text>
<text x="144.7" y="61.3">27</text>
<text x="111.7" y="66.4">16</text>
<text x="111.7" y="69">17</text>
<text x="111.7" y="71.5">18</text>
<text x="144.7" y="71.5">23</text>
<text x="144.7" y="69">24</text>
<text x="144.7" y="66.4">25</text>
<text x="111.7" y="74">19</text>
<text x="111.7" y="76.6">20</text>
<text x="144.7" y="76.6">21</text>
<text x="144.7" y="74">22</text>
<text x="45.6" y="81">1</text>
<text x="45.6" y="83.6">3</text>
<text x="54.5" y="81">2</text>
<text x="54.5" y="83.6">4</text>
<text x="129.3" y="82" transform="rotate(-90 129.3 82)">42</text>
<text x="45.6" y="86.1">5</text>
<text x="45.6" y="88.6">7</text>
<text x="54.5" y="86.1">6</text>
<text x="54.5" y="88.6">8</text>
<text x="45.6" y="91.2">9</text>
<text x="53.9" y="91.2">10</text>
<text x="126.7" y="91.5" transform="rotate(-90 126.7 91.5)">1</text>
<text x="129.3" y="91.5" transform="rotate(-90 129.3 91.5)">2</text>
<text x="131.8" y="91.5" transform="rotate(-90 131.8 91.5)">3</text>
<text x="200" y="96">1</text>
<text x="207.6" y="96">2</text>
<text x="240.6" y="96">1</text>
<text x="248.2" y="96">2</text>
<text x="122.5" y="110.6">1</text>
<text x="127.6" y="110.6">2</text>
<text x="71.8" y="134.1" transform="rotate(-90 71.8 134.1)">1</text>
<text x="54.1" y="142.3" transform="rotate(-90 54.1 142.3)">9</text>
<text x="56.6" y="142.3" transform="rotate(-90 56.6 142.3)">8</text>
<text x="59.1" y="142.3" transform="rotate(-90 59.1 142.3)">7</text>
<text x="61.7" y="142.3" transform="rotate(-90 61.7 142.3)">6</text>
<text x="64.2" y="142.3" transform="rotate(-90 64.2 142.3)">5</text>
<text x="66.8" y="142.3" transform="rotate(-90 66.8 142.3)">4</text>
<text x="69.3" y="142.3" transform="rotate(-90 69.3 142.3)">3</text>
<text x="71.8" y="142.3" transform="rotate(-90 71.8 142.3)">2</text>
</g>
<g font-size="1.8" fill="#0f0f0f">
<text x="256" y="28.2">IO23/SPI_MOSI</text>
<text x="191.8" y="35.8">WREQ</text>
<text x="255.9" y="30.8">RMT_FROM_ESP</text>
<text x="68.6" y="39">CA1</text>
<text x="68.6" y="41.6">CA2</text>
<text x="68.6" y="36.5">CA0</text>
<text x="95.2" y="40.9">PICO_TX_TO_ESP</text>
<text x="191.8" y="40.9">HDSEL</text>
<text x="191.8" y="38.4">ENBL2</text>
<text x="66.4" y="44.1">LSTRB</text>
<text x="67" y="46.6">WREQ</text>
<text x="95.2" y="43.5">PICO_RX_TO_ESP</text>
<text x="191.8" y="43.5">PICO_TX_TO_ESP</text>
<text x="256" y="43.5">IO19/SPI_MISO</text>
<text x="257" y="46">IO18/SPI_CLK</text>
<text x="30.5" y="49.2">APPLE_5V</text>
<text x="66.2" y="51.7">ENBL2</text>
<text x="66.2" y="49.2">HDSEL</text>
<text x="95.2" y="53.6">CA2</text>
<text x="95.2" y="51.1">CA1</text>
<text x="95.2" y="48.5">CA0</text>
<text x="191.8" y="53.6">WR_DATA</text>
<text x="191.8" y="48.5">PICO_RX_TO_ESP</text>
<text x="259.3" y="48.5">IO5/SPI_CS</text>
<text x="64.1" y="56.8">WR_DATA</text>
<text x="64.3" y="54.3">RD_DATA</text>
<text x="95.2" y="56.2">HDSEL</text>
<text x="151.8" y="56.2">RMT_FROM_ESP</text>
<text x="191.8" y="56.2">IO12/BUS_LED</text>
<text x="254.6" y="56.2">IO4/SAFE_RESET</text>
<text x="256.6" y="58.7">IO0/BUTTON_A</text>
<text x="95.2" y="63.8">ENBL2</text>
<text x="257.7" y="61.2">IO2/LED_WIFI</text>
<text x="262.1" y="63.8">IO15/CD</text>
<text x="95.2" y="68.9">LSTRB</text>
<text x="167.8" y="66.3">RD_DATA</text>
<text x="95.2" y="76.5">WR_DATA</text>
<text x="95.2" y="73.9">WREQ</text>
<text x="31.1" y="83.5">CA2</text>
<text x="31.1" y="80.9">CA0</text>
<text x="64.3" y="83.5">HDSEL</text>
<text x="66.7" y="80.9">CA1</text>
<text x="31.1" y="88.6">RD_DATA</text>
<text x="31.1" y="86">LSTRB</text>
<text x="62.2" y="88.6">WR_DATA</text>
<text x="64.3" y="86">ENBL2</text>
<text x="126.7" y="88.9" transform="rotate(-90 126.7 88.9)">SWCLK 41</text>
<text x="129.2" y="88.9" transform="rotate(-90 129.2 88.9)">GND</text>
<text x="131.7" y="88.9" transform="rotate(-90 131.7 88.9)">SWDIO 43</text>
<text x="181.6" y="93.6">IO0/BUTTON_A</text>
<text x="197.8" y="90.6" transform="rotate(-90 197.8 90.6)">RN1-2</text>
<text x="218.4" y="93.6">IO4/SAFE_RESET</text>
<text x="237.1" y="90.6" transform="rotate(-90 237.1 90.6)">RN1-3</text>
<text x="101.6" y="117.8">APPLE_5V</text>
<text x="225.3" y="120.3">IO2/LED_WIFI</text>
<text x="67" y="149.9" transform="rotate(-90 67 149.9)">RN1-3</text>
<text x="69.5" y="149.9" transform="rotate(-90 69.5 149.9)">RN1-2</text>
<text x="188.6" y="144.4">IO12/BUS_LED</text>
<text x="34.3" y="150.8">IO15/CD</text>
<text x="34.3" y="153.3">IO18/SPI_CLK</text>
<text x="34.3" y="158.4">IO23/SPI_MOSI</text>
<text x="34.3" y="160.9">IO19/SPI_MISO</text>
<text x="34.3" y="168.6">IO5/SPI_CS</text>
</g>
<g font-size="1.4" fill="#a90000">
<text x="214" y="25.8">1</text>
<text x="214" y="28.3">2</text>
<text x="249.1" y="25.8">38</text>
<text x="249.1" y="28.3">37</text>
<text x="214" y="35.9">5</text>
<text x="214" y="30.9">3</text>
<text x="214" y="33.4">4</text>
<text x="249.1" y="35.9">34</text>
<text x="249.1" y="33.4">35</text>
<text x="249.1" y="30.9">36</text>
<text x="214" y="38.5">6</text>
<text x="214" y="41">7</text>
<text x="249.1" y="41">32</text>
<text x="249.1" y="38.5">33</text>
<text x="214" y="43.6">8</text>
<text x="214" y="46.1">9</text>
<text x="249.1" y="46.1">30</text>
<text x="249.1" y="43.6">31</text>
<text x="213.5" y="48.6">10</text>
<text x="213.5" y="51.2">11</text>
<text x="213.5" y="53.7">12</text>
<text x="249.1" y="53.7">27</text>
<text x="249.1" y="51.2">28</text>
<text x="249.1" y="48.6">29</text>
<text x="213.5" y="56.3">13</text>
<text x="213.5" y="58.8">14</text>
<text x="249.1" y="58.8">25</text>
<text x="249.1" y="56.3">26</text>
<text x="213.5" y="61.3">15</text>
<text x="213.5" y="63.9">16</text>
<text x="249.1" y="63.9">23</text>
<text x="249.1" y="61.3">24</text>
<text x="213.5" y="71.5">19</text>
<text x="213.5" y="66.4">17</text>
<text x="213.5" y="69">18</text>
<text x="249.1" y="71.5">20</text>
<text x="249.1" y="69">21</text>
<text x="249.1" y="66.4">22</text>
<text x="118.8" y="117.9">2</text>
<text x="128.9" y="115.3">3</text>
<text x="128.9" y="120.4">1</text>
<text x="79.4" y="145.8">4</text>
<text x="79.4" y="153.4">5</text>
<text x="79.4" y="150.9">9</text>
<text x="79.4" y="158.5">3</text>
<text x="79.4" y="161">7</text>
<text x="79.4" y="166.1">1</text>
<text x="79.4" y="163.6">8</text>
<text x="79.4" y="168.7">2</text>
<text x="79.4" y="173.7">6</text>
<text x="78.9" y="176.3">G2</text>
<text x="80" y="176.3">4</text>
<text x="80" y="176.3">1</text>
</g>
<g font-size="1.4" fill="#006464">
<text x="218.2" y="26.8">3V3</text>
<text x="218.2" y="29.3">EN</text>
<text x="234.4" y="29.3">IO23/SPI-MOSI</text>
<text x="242.3" y="26.8">GND3</text>
<text x="218.2" y="31.9">IO36/SENSOR_VP</text>
<text x="218.2" y="34.4">IO39/SENSOR_VN</text>
<text x="235.3" y="31.9">IO22/I2C-SCL</text>
<text x="239.1" y="34.4">IO1/TXD0</text>
<text x="218.2" y="36.9">IO34</text>
<text x="218.2" y="39.5">IO35</text>
<text x="235.3" y="39.5">IO21/I2C-SDA</text>
<text x="238.8" y="36.9">IO3/RXD0</text>
<text x="218.2" y="42">IO32</text>
<text x="218.2" y="44.6">IO33</text>
<text x="218.2" y="47.1">IO25</text>
<text x="234.4" y="44.6">IO19/SPI-MISO</text>
<text x="235.1" y="47.1">IO18/SPI-SCK</text>
<text x="242.3" y="42">GND2</text>
<text x="218.2" y="49.6">IO26</text>
<text x="218.2" y="52.2">IO27</text>
<text x="237.1" y="49.6">IO5/SPI-CS</text>
<text x="242.9" y="52.2">IO17</text>
<text x="218.2" y="54.7">IO14</text>
<text x="218.2" y="57.3">IO12</text>
<text x="218.2" y="59.8">GND1</text>
<text x="242.9" y="54.7">IO16</text>
<text x="243.9" y="59.8">IO0</text>
<text x="243.9" y="57.3">IO4</text>
<text x="218.2" y="62.3">IO13</text>
<text x="218.2" y="64.9">IO9/RX1/SD2</text>
<text x="242.9" y="64.9">IO15</text>
<text x="243.9" y="62.3">IO2</text>
<text x="218.2" y="67.4">IO10/TX1/SD3</text>
<text x="218.2" y="70">IO11/CMD</text>
<text x="239.8" y="70">IO7/SD0</text>
<text x="239.8" y="67.4">IO8/SD1</text>
<text x="218.2" y="72.5">EXT_5V</text>
<text x="239.9" y="72.5">IO6/CLK</text>
<text x="83.6" y="146.8">VDD</text>
<text x="83.6" y="154.4">CLK</text>
<text x="83.6" y="151.9">CD</text>
<text x="83.6" y="159.5">CMD</text>
<text x="83.6" y="167.1">DAT2</text>
<text x="83.6" y="162">DAT0</text>
<text x="83.6" y="164.6">DAT1</text>
<text x="83.6" y="169.6">DAT3</text>
<text x="83.6" y="174.7">VSS</text>
<text x="83.6" y="177.3">GND</text>
</g>
</svg>
